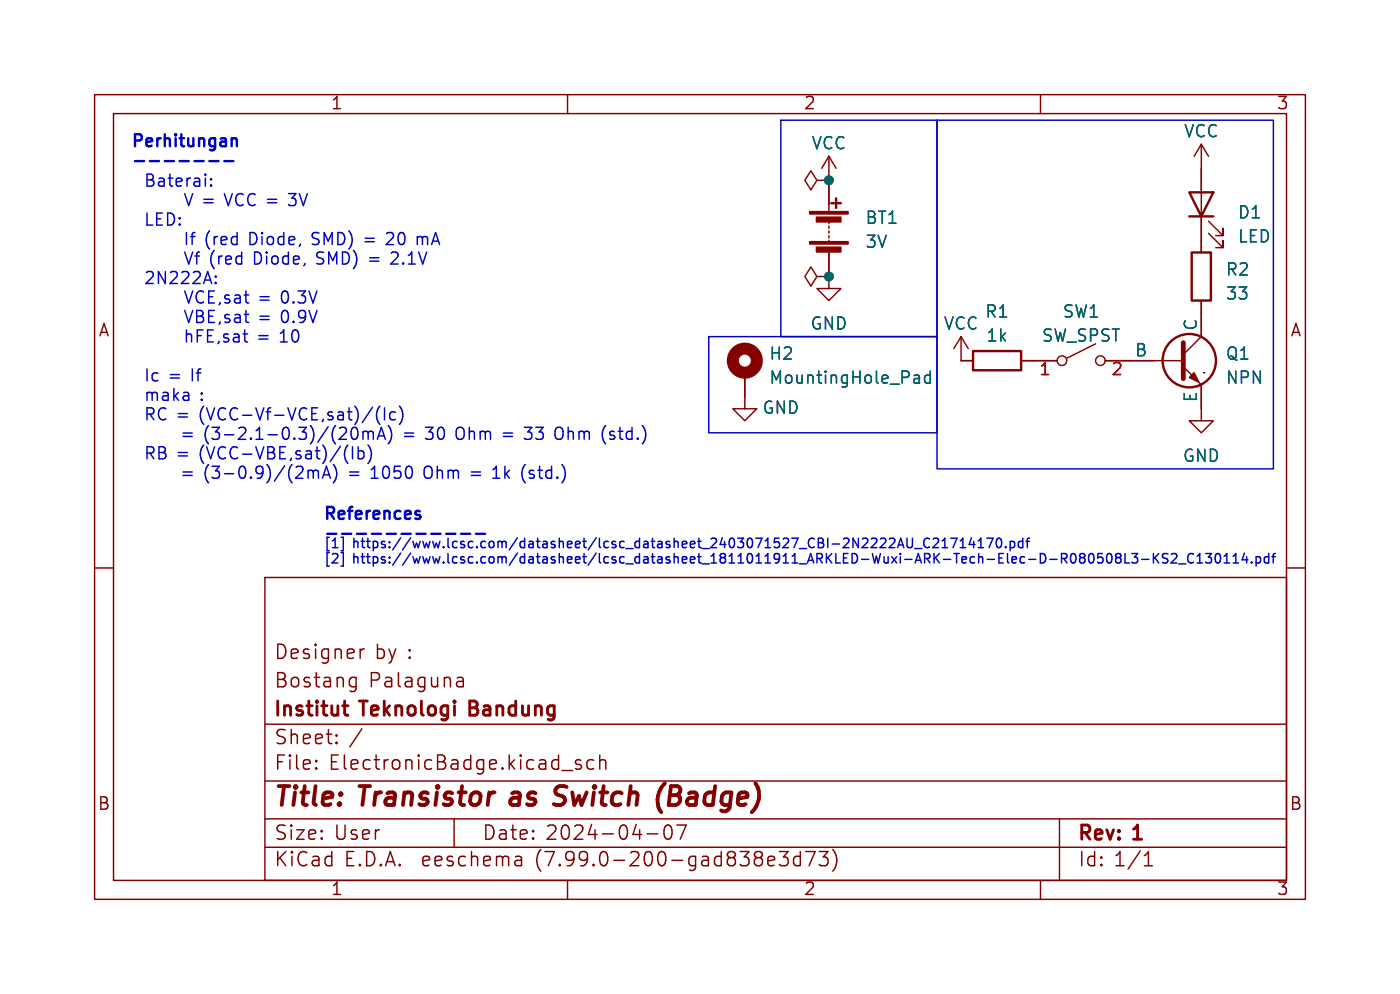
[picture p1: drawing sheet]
<svg xmlns="http://www.w3.org/2000/svg" width="148mm" height="105mm" viewBox="0 0 148 105" stroke-linecap="round" stroke-linejoin="round" font-family="sans-serif">
<g fill="none" stroke="#840000" stroke-width=".15">
<path d="M10 10h128v85h-128zM12 12h124v81h-124zM60 10v2M86.4 19.1l-.7-1.1-.6 1.1 .6 1 .7-1h1.2M87.6 19.1h.1M87.6 16.5l-.7 1.3M87.6 16.5v5.9M87.6 16.5l.8 1.3M110 10v2M127 15.2l-.8 1.3M127 15.2v11.5M127 15.2l.8 1.3"/>
<path d="M78.7 39.4v3.8h1.3l-1.3 1.3-1.2-1.3h1.2M86.4 29.2l-.7-1-.6 1 .6 1 .7-1h1.2M87.6 29.2h.1M87.6 29.2v1.3h1.3l-1.3 1.3-1.2-1.3h1.2M87.6 23.4v.2M87.6 23.9v.2M87.6 24.4v.2M87.6 24.9v.2M87.6 25.4v.3M87.6 26.7v2.5M101.6 35.6l-.8 1.2M101.6 35.6v2.5h1.3"/>
<path d="M101.6 35.6l.8 1.2M107.9 38.1h3.9M115.8 36.3l-3 1.5M116.8 38.1h8.3M125.1 38.7l1.9 1.9v3.9h1.3l-1.3 1.2-1.3-1.2h1.3M127 31.8v3.8l-1.9 1.9M127.3 39.4h.1M127.8 24.6l1.5 1.6v-.8v.8h-.8M127.8 23.4l1.5 1.5v-.8v.8h-.8M10 60h2M136 60h2M28 61h108v32h-108z"/>
<path d="M28 76.5h108M35.6 78.4v.1v.1M35.6 77.6v.1v.1M37.2 71.6h.4M37.6 71.6v1.2a.41 .41 0 0 1-.5 .3M37.6 72.5l-.4 .1M38.5 68.6a.38 .38 0 0 0-.4 .2M48.5 71.6h.3l.2 .2v.8M49 72.5l-.5 .1M49 71.9l-.5 .1M63.4 79.8v1.5M28 89.5h108"/>
<path d="M28 86.5h108M28 82.5h108M33.4 81.1l.1 .1-.1 .1M33.4 80.3l.1 .1-.1 .1M48 86.5v3M54.9 90.5l.2 .2v.8M55.1 91.4l-.5 .1M55.1 90.8l-.5 .1M59.4 81.4h1.1M60 93v2M61.4 80.3h-.4l-.2 .2 .1 .2 .5 .1 .1 .2-.1 .2-.1 .1-.5-.1M62.8 80.3h-.5l-.3 .2v.5l.2 .2 .1 .1 .5-.1"/>
<path d="M63.4 80.4a.37 .37 0 0 1 .6 .1v.8M68.4 88.1h1.1M70.7 87.2a.38 .38 0 0 0-.4 .2 .88 .88 0 0 0 .2 1.3 .38 .38 0 0 0 .5-.3 1.28 1.28 0 0 0-.1-1.1M72.5 87.2l-.6 1.5M82.4 90h.9l-.5 .5a.41 .41 0 0 1 .5 .3v.4l-.1 .2-.6 .1-.2-.2M84.6 90.5h-.4l-.3 .2v.5l.1 .2 .2 .1 .4-.1M84.6 90v1.5M85.2 90h1l-.7 1.5M86.6 90h.9l-.5 .5a.41 .41 0 0 1 .5 .3v.4l-.1 .2-.6 .1-.2-.2M88 89.7a1.72 1.72 0 0 1 0 2.3M110 93v2M112 86.5v6.5"/>
<path d="M121 91.5h.8M121 90.4l.4-.4v1.5"/>
<circle cx="112.3" cy="38.1" r=".51"/>
<circle cx="116.3" cy="38.1" r=".51"/>
</g>
<path d="M58.8 83.8l.2 .2 .4 .1M58.8 85h.5M59.6 83h-.4l-.4 .2-.1 .2M70.3 82.8l-.5 .5M79.9 82.8h.1" fill="none" stroke="#840000" stroke-width=".4"/>
<path d="M36.2 74.6h.6M36.6 75.6h.2" fill="none" stroke="#840000" stroke-width=".3"/>
<g fill="none" stroke="#840000" stroke-width=".25">
<path d="M87.9 21.5h1M88.4 21v1M102.9 37.1h5v2h-5zM125.7 20.3h2.6l-1.3 2.6zM125.7 22.9h2.6M126 26.7h2v5.1h-2z"/>
<circle cx="125.7" cy="38.1" r="2.82"/>
</g>
<circle cx="78.7" cy="38.1" r="1.27" fill="none" stroke="#840000" stroke-width="1.3"/>
<path d="M96.8 39.6l.3 .1 .1 .8M97.2 39.9l-.4 .1M98.3 39.7l-.3-.1-.3 .3v.3l.2 .2 .1 .1 .3-.1M98.3 39.2v1.3M97.2 40.4l-.4 .1" fill="none" stroke="#006464" stroke-width=".15"/>
<g fill="#840000" stroke="#840000" stroke-width=".15">
<path d="M85.6 25.5h4.1v.3h-4.1z"/>
<path d="M85.6 22.4h4.1v.2h-4.1z"/>
<path d="M86.3 26.1h2.6v.5h-2.6z"/>
<path d="M86.3 22.9h2.6v.5h-2.6z"/>
<path d="M125.7 39.9l.5-.5 .5 1z"/>
</g>
<path d="M125.1 36.2v3.8" fill="none" stroke="#840000" stroke-width=".51"/>
<g fill="none" stroke="#0000c2" stroke-width=".25">
<path d="M14.3 17h.9M15.8 17h1M17.4 17h1M19 17h1M20.6 17h.9M22.1 17h1M23.7 17h1M24.7 14.6h.2l.1 .2v.6M40.9 56.4h.9M42.5 56.4h.9M44 56.4h1M44.3 54.4l.1 .2v.2h-.1"/>
<path d="M44.3 54h.1M45.6 56.4h1M47.2 56.4h.9M48.7 56.4h1M50.3 56.4h1"/>
</g>
<g fill="none" stroke="#0000c2" stroke-width=".15">
<path d="M22.3 19.5l.1 .1-.1 .1M22.3 19.5v.1v.1M22.3 18.9v.1M22.3 19.5v.2M22.3 18.9h.1l-.1 .1M82.5 12.7h16.6v22.9h-16.6zM99.1 12.7h35.5v36.8h-35.5zM19.5 20.5l.4 1.2 .5-1.2M19.5 26.6l.4 1.3 .5-1.3M19.7 24.6v1.2M20.1 25h.5M20.6 24.6h-.2l-.1 .1v1.1"/>
<path d="M20.6 27h.5M21.1 26.6l-.2 .1-.1 .1v1.1M21.9 35.5h.5M22.1 31.3h.4M22.1 32h.6M22.1 30.7h.6M22.1 33.4h.4M22.1 34.1h.6M22.1 32.8h.6M22.6 34.9h-.7v1.2h.7M22.8 29.8l.1 .1h-.1M22.8 29.8l-.1 .1h.1"/>
<path d="M22.8 29.2v.1M22.8 29.8v.1M22.8 29.2h.1l-.1 .1M22.8 29.2h-.1l.1 .1M23.2 36.1l-.2 .2M23.3 31.9l-.1 .3M23.3 34l-.1 .2M24.1 35.3h-.3l-.2 .2 .1 .1 .4 .2 .1 .1-.1 .2h-.1h-.4M24.2 31.2h-.3l-.1 .1v.2l.4 .1 .1 .2-.1 .1-.1 .1-.3-.1M24.2 33.3l-.3-.1-.1 .2v.2l.4 .1 .1 .1-.1 .2-.1 .1-.3-.1M24.7 35.3h.1h.4l.1 .8M24.8 31.2h.2h.3l.1 .8"/>
<path d="M24.8 33.3l.2-.1 .3 .1 .1 .8M25.3 35.6h-.5a.25 .25 0 0 0-.1 .3 .25 .25 0 0 0 .1 .2h.5M25.4 31.5h-.4a.25 .25 0 0 0-.2 .3 .25 .25 0 0 0 .2 .2l.4-.1M25.4 33.5l-.4 .1a.25 .25 0 0 0-.2 .2 .25 .25 0 0 0 .2 .3l.4-.1M25.7 35.3h.5M25.8 31.2h.5M25.8 33.2h.5M25.9 34.9v1v.2h.3M26 30.7v1.1l.1 .1 .2 .1M26 32.8v1.1l.1 .1 .2 .1M74.9 35.6h24.2v10.1h-24.2zM33.3 49.7l-.2 .2"/>
<path d="M33.5 49.7l.2 .2v.6M34.1 50.5l.4-1.2 .4 1.2M34.2 50.2h.6M35.5 49.6a1.47 1.47 0 0 1-.3 1.4M36.1 58.4h.2v1.4h-.2M36.3 56.8v1.4h-.2M36.6 48.7l.2 .3M37 49.9h.9M37 50.2h.9M37.3 47.2v1.3M37.8 45.4a.66 .66 0 0 1-.4 1l-.2-.2M37.9 47.2v1.3"/>
<path d="M37.9 47.7l.3-.1 .3 .3v.3l-.1 .2-.2 .1-.3-.1M38.4 45.6v.8M38.6 45.6l-.2 .1M38.7 45.6l.2 .1M38.9 47a1.46 1.46 0 0 1 0 2M38.9 45.7v.7M38.9 45.7l.2-.1h.3l.1 .8M39.2 50.5h.8M39.4 43l-1.1 1.7M39.6 49.3l-.4 .3M39.9 46.4l.4-1.3 .4 1.3M40 46h.6"/>
<path d="M40.2 42.9a1.46 1.46 0 0 0 0 1.9M40.7 43.1v1.3M41 45a1.46 1.46 0 0 1 0 1.9M41.8 43.6l-.4-.1-.2 .2v.4l.1 .2 .1 .1 .4-.1M42.2 42.9a1.46 1.46 0 0 1 0 1.9M42.8 45.7h.9M42.8 46.1h.9M45 46.3l.2 .1h.3M45 45.1h.8M45.4 49.3a.43 .43 0 0 0-.6 .4v.4a.43 .43 0 0 0 .6 .4M48.3 46.2l.2 .2h.3M48.8 45.1h-.3l-.2 .2"/>
<path d="M52.1 50.5h.7M52.3 49.4l.2-.1v1.2M55.4 45.1h.8l-.4 .5 .3 .1M56.1 46.3l-.5 .1M59 45.1h.2l.3 .2M59.5 46.2l-.3 .2h-.2M96.5 56.9v.8l-.1 .1-.3 .1M96.7 57.9h.8M98.3 56.9a.4 .4 0 0 0-.5 0 .4 .4 0 0 0-.1 .5 .37 .37 0 0 0 .1 .4 .37 .37 0 0 0 .5 0M98.7 56.9h.3h.2v.2l-.6 .8h.6M99.6 57.9h.6M99.6 57.1l.3-.2v1"/>
<path d="M100.5 56.9h.7l-.5 1M101.5 57.9h.6M101.5 57.1l.3-.2v1M102.7 56.8l-.2 .7h.6M102.9 57.2v.7M103.4 57.9h.6M103.4 57.1l.3-.2v1M104.3 56.9h.7l-.4 1M105.5 56.9h.1a.53 .53 0 0 1 .3 .5 .53 .53 0 0 1-.3 .5 .66 .66 0 0 1-.1-1zM106.3 57.8v.1M106.8 57.2h.3l.2 .2v.3l-.1 .1h-.4M106.8 57.2v1"/>
<path d="M108.1 57.2h-.3l-.1 .2v.3v.1h.4M108.1 56.9v1M108.5 57.2h.3M108.8 56.9l-.2 .1v.9M116.1 58.5h.5M116.4 58.9l.2 .1v.3l-.2 .2M117.1 58.6l.1-.1a.53 .53 0 0 1 .4 .5 .53 .53 0 0 1-.4 .5l-.1-.1-.1-.3zM118.1 58.9l-.2-.2 .2-.2h.2l.2 .2-.2 .2M118.1 58.9l-.2 .2v.2l.2 .2 .3-.1 .1-.1v-.3l-.2-.1M118.1 58.9h.2M118.9 58.5v1h.5M119.7 58.5h.6l-.4 .4h.3v.5l-.1 .1h-.3l-.1-.1"/>
<path d="M120.7 59.1h.8M121.9 58.5v1M122.1 58.9l.4 .6M122.5 58.5l-.6 .5M123.5 58.5h-.4l-.2 .1v.3l.5 .1 .1 .3-.2 .2-.4-.1M123.8 58.6l.4-.1 .2 .1v.2l-.6 .7h.6M124.6 59.6h.8M126.2 58.6a.4 .4 0 0 0-.5 0 .4 .4 0 0 0-.1 .4 .37 .37 0 0 0 .1 .4 .37 .37 0 0 0 .5 0M126.6 59.5h.5M126.6 58.8l.2-.3v1M127.5 58.5h.6l-.4 .4h.3v.5l-.1 .1h-.3l-.1-.1M128.6 58.6l.1-.1a.53 .53 0 0 1 .3 .5 .53 .53 0 0 1-.3 .5l-.1-.1-.1-.3z"/>
<path d="M129.4 59.5h.6M129.4 58.8l.3-.3v1M130.4 59.5h.5M130.4 58.8l.3-.3v1M131.6 58.4l-.3 .7h.6M131.8 58.8v.7M132.3 59.4v.1M132.8 58.9l.3-.1 .2 .2v.3l-.1 .1h-.4M132.8 58.8v1M134.1 58.9l-.3-.1-.1 .2v.3v.1h.4M134.1 58.5v1M134.5 58.8h.3"/>
<path d="M134.8 58.5l-.2 .1v.9"/>
</g>
<g fill="#009600" stroke="#009600" stroke-width=".15">
<circle cx="87.6" cy="19.1" r=".46"/>
<circle cx="87.6" cy="29.2" r=".46"/>
</g>
<g font-size="2.8" fill="#840000">
<text x="29" y="85.8">Title:</text>
<text x="38.1" y="85.8">Transistor</text>
<text x="54.7" y="85.8">as</text>
<text x="59.9" y="85.8">Switch</text>
<text x="71.3" y="85.8">(Badge)</text>
</g>
<g font-size="2.1" fill="#840000">
<text x="29" y="69.9">Designer</text>
<text x="39.6" y="69.9">by :</text>
<text x="29" y="76.1">Institut</text>
<text x="29" y="72.9">Bostang</text>
<text x="38.3" y="76.1">Teknologi</text>
<text x="39" y="72.9">Palaguna</text>
<text x="50.2" y="76.1">Bandung</text>
<text x="29" y="81.6">File:</text>
<text x="29" y="78.9">Sheet:</text>
<text x="34.8" y="81.6">ElectronicBadge.kicad_sch</text>
<text x="36.9" y="78.9">/</text>
<text x="29" y="89">Size:</text>
<text x="35.3" y="89">User</text>
<text x="51" y="89">Date:</text>
<text x="57.7" y="89">2024-04-07</text>
<text x="114" y="89.2">Rev:</text>
<text x="120" y="89.2">1</text>
<text x="29" y="91.8">KiCad</text>
<text x="36.4" y="91.8">E.D.A.</text>
<text x="44.7" y="91.8">eeschema</text>
<text x="56.7" y="91.8">(7.99.0-200-gad838e3d73)</text>
<text x="114" y="91.8">Id: 1/1</text>
</g>
<g font-size="1.8" fill="#840000">
<text x="35" y="11.8">1</text>
<text x="85" y="11.8">2</text>
<text x="135" y="11.8">3</text>
<text x="10.4" y="35.8">A</text>
<text x="136.4" y="35.8">A</text>
<text x="10.3" y="85.8">B</text>
<text x="136.3" y="85.8">B</text>
<text x="35" y="94.8">1</text>
<text x="85" y="94.8">2</text>
<text x="135" y="94.8">3</text>
</g>
<g font-size="1.8" fill="#0000c2">
<text x="14" y="15.7">Perhitungan</text>
<text x="15.2" y="19.9">Baterai:</text>
<text x="21.4" y="22">=</text>
<text x="23.8" y="22">VCC =</text>
<text x="30.8" y="22">3V</text>
<text x="15.2" y="24.1">LED:</text>
<text x="21.6" y="26.1">(red</text>
<text x="22.1" y="28.2">(red</text>
<text x="26.4" y="26.1">Diode,</text>
<text x="26.9" y="28.2">Diode,</text>
<text x="33.1" y="26.1">SMD) =</text>
<text x="33.6" y="28.2">SMD) =</text>
<text x="41.3" y="26.1">20</text>
<text x="41.8" y="28.2">2.1V</text>
<text x="44.6" y="26.1">mA</text>
<text x="15.2" y="30.2">2N222A:</text>
<text x="15.2" y="32.3">VCE,sat</text>
<text x="15.2" y="34.3">VBE,sat</text>
<text x="27.3" y="32.3">=</text>
<text x="27.3" y="34.3">=</text>
<text x="29.8" y="32.3">0.3V</text>
<text x="29.8" y="34.3">0.9V</text>
<text x="15.2" y="36.4">hFE,sat</text>
<text x="15.2" y="40.5">Ic =</text>
<text x="20.3" y="40.5">If</text>
<text x="27.2" y="36.4">=</text>
<text x="29.7" y="36.4">10</text>
<text x="15.2" y="42.6">maka</text>
<text x="15.2" y="44.6">RC =</text>
<text x="19.7" y="46.7">=</text>
<text x="21.1" y="44.6">(VCC-Vf-VCE,sat)/(Ic)</text>
<text x="21.1" y="42.6">:</text>
<text x="22.1" y="46.7">(3-2.1-0.3)/(20mA)</text>
<text x="45.8" y="46.7">30</text>
<text x="49.1" y="46.7">Ohm =</text>
<text x="56.6" y="46.7">33</text>
<text x="60" y="46.7">Ohm (std.)</text>
<text x="15.2" y="48.7">RB =</text>
<text x="19.7" y="50.8">=</text>
<text x="21.1" y="48.7">(VCC-VBE,sat)/(Ib)</text>
<text x="22.1" y="50.8">(3-0.9)/(2mA)</text>
<text x="40" y="50.8">1050</text>
<text x="45.7" y="50.8">Ohm =</text>
<text x="53.3" y="50.8">1k</text>
<text x="56.4" y="50.8">(std.)</text>
<text x="34.3" y="55.1">References</text>
<text x="34.3" y="57.2">-----------</text>
</g>
<g font-size="1.8" fill="#006464">
<text x="85.8" y="16.1">VCC</text>
<text x="125.1" y="14.8">VCC</text>
<text x="91.4" y="23.9">BT1</text>
<text x="130.8" y="23.4">D1</text>
<text x="91.4" y="26.5">3V</text>
<text x="129.5" y="29.4">R2</text>
<text x="130.8" y="25.9">LED</text>
<text x="85.6" y="35.1">GND</text>
<text x="99.7" y="35.1">VCC</text>
<text x="104.1" y="33.8">R1</text>
<text x="112.3" y="33.8">SW1</text>
<text x="126.7" y="35" transform="rotate(-90 126.7 35)">C</text>
<text x="129.5" y="31.9">33</text>
<text x="81.3" y="38.3">H2</text>
<text x="81.3" y="40.8">MountingHole_Pad</text>
<text x="104.2" y="36.4">1k</text>
<text x="110.1" y="36.4">SW_SPST</text>
<text x="120" y="37.8">B</text>
<text x="129.5" y="38.3">Q1</text>
<text x="129.5" y="40.8">NPN</text>
<text x="80.6" y="44">GND</text>
<text x="126.7" y="42.5" transform="rotate(-90 126.7 42.5)">E</text>
<text x="125" y="49.1">GND</text>
</g>
<g font-size="1.8" fill="#a90000">
<text x="109.8" y="40">1</text>
<text x="117.4" y="40">2</text>
</g>
<g font-size="1.4" fill="#0000c2">
<text x="34.3" y="58.1">[1]</text>
<text x="34.3" y="59.7">[2]</text>
<text x="37.4" y="58.1">https://www.lcsc.com/datasheet/lcsc_datasheet_2403071527_CBI-2N2222AU_C21714170.pdf</text>
<text x="37.4" y="59.7">https://www.lcsc.com/datasheet/lcsc_datasheet_1811011911_ARKLED-Wuxi-ARK-Tech-Elec-D-R080508L3-KS2_C130114.pdf</text>
</g>
</svg>
